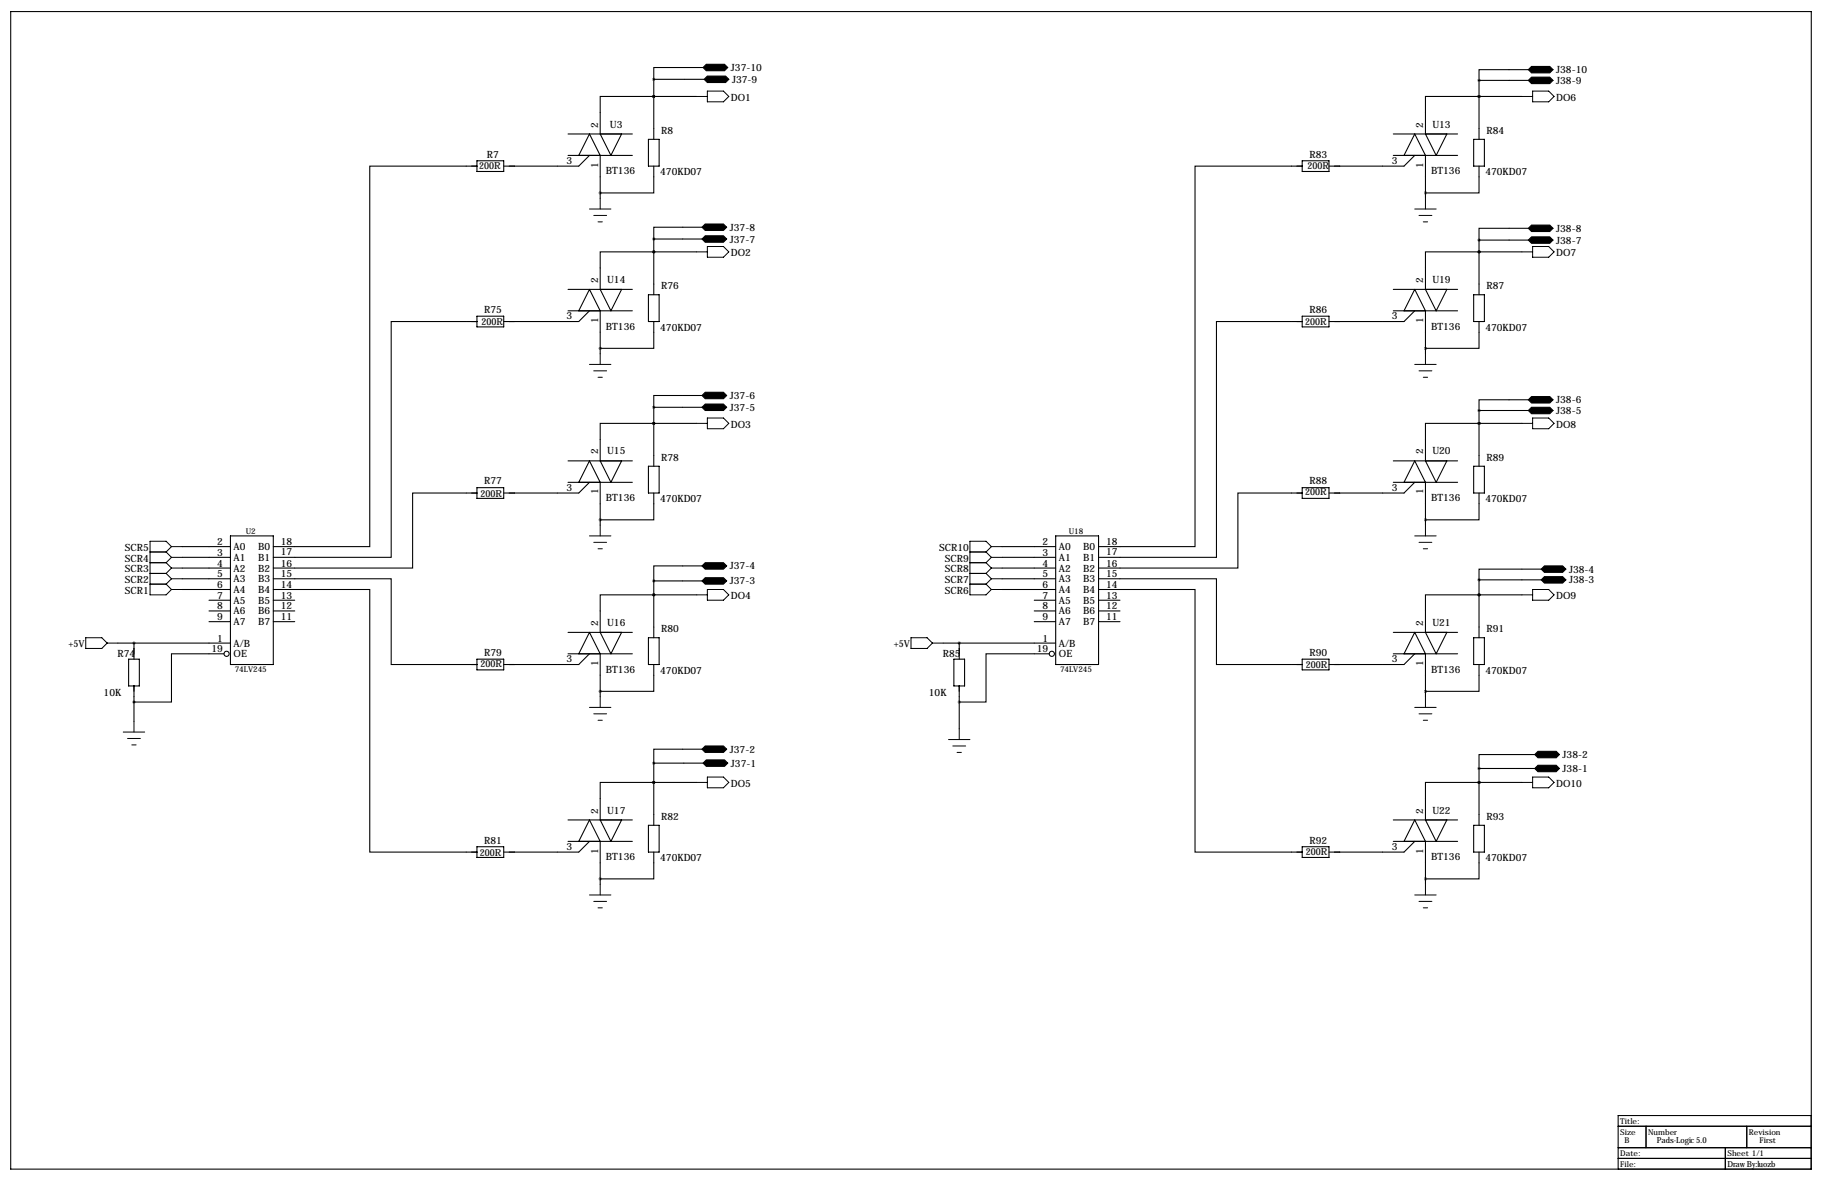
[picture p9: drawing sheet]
<svg xmlns="http://www.w3.org/2000/svg" width="432mm" height="279mm" viewBox="0 0 432 279" stroke-linecap="round" stroke-linejoin="round" font-family="sans-serif">
<g fill="none" stroke="#000" stroke-width=".25">
<path d="M2.5 2.7h426.8v274.4h-426.8zM154.9 18.8v14.2M154.9 18.8h12M166.6 16h-11.7v2.8M350.5 19.1v13.9M350.5 19.1h11.7M362.2 16.5h-11.7v2.6M113 39.4h-25.4v90.1h-22.8M113 38.1h6.4v2.5h-6.4zM134.6 36.8h15.3M134.6 31.8h15.3M137.2 36.8l2.5-5 2.5 5v10.2"/>
<path d="M139.7 36.8l-2.5 2.6h-17.8M153.7 33h2.5v6.4h-2.5zM154.9 22.9h-12.7v8.9l2.6 5 2.5-5M154.9 39.4v6.3h-12.7M154.9 22.9h.1M154.9 22.9h10.2M308.6 39.4h-25.4v90.1h-22.9M308.6 38.1h6.4v2.5h-6.4zM330.2 36.8h15.2M330.2 31.8h15.2M332.7 36.8l2.6-5 2.5 5v10.2M335.3 36.8l-2.6 2.6h-17.7"/>
<path d="M349.2 33h2.6v6.4h-2.6zM350.5 22.9h-12.7v8.9l2.6 5 2.5-5M350.5 39.4v6.3h-12.7M350.5 22.9h.1M350.5 22.9h10.2M154.9 59.7h-12.7v8.9l2.6 5.1 2.5-5.1M154.9 59.7h.1M154.9 56.6v13.2M154.9 56.6h11.5M154.9 59.7h10.2M166.4 53.8h-11.5v2.8M350.5 59.7h-12.7v8.9l2.6 5.1 2.5-5.1"/>
<path d="M350.5 59.7h.1M350.5 56.9v12.9M350.5 56.9h11.7M350.5 59.7h10.2M362.2 54.1h-11.7v2.8M113 76.2h-20.3v55.9h-27.9M113 74.9h6.4v2.6h-6.4zM134.6 73.7h15.3M134.6 68.6h15.3M137.2 73.7l2.5-5.1 2.5 5.1v10.1M139.7 73.7l-2.5 2.5h-17.8M153.7 69.8h2.5v6.4h-2.5z"/>
<path d="M154.9 76.2v6.3h-12.7M308.6 76.2h-20.3v55.9h-28M308.6 74.9h6.4v2.6h-6.4zM330.2 73.7h15.2M330.2 68.6h15.2M332.7 73.7l2.6-5.1 2.5 5.1v10.1M335.3 73.7l-2.6 2.5h-17.7M349.2 69.8h2.6v6.4h-2.6zM350.5 76.2v6.3h-12.7M154.9 96.5h11.5M154.9 96.5v14M166.4 93.7h-11.5v2.8"/>
<path d="M350.5 97.3h11.7M350.5 97.3v13.2M362.2 94.7h-11.7v2.6M113 116.8h-15.2v17.8h-33M113 115.6h6.4v2.5h-6.4zM134.6 114.3h15.3M134.6 109.2h15.3M137.2 114.3l2.5-5.1 2.5 5.1v10.2M139.7 114.3l-2.5 2.5h-17.8M153.7 110.5h2.5v6.3h-2.5zM154.9 100.3h-12.7v8.9l2.6 5.1 2.5-5.1M154.9 116.8v6.4h-12.7"/>
<path d="M154.9 100.3h.1M154.9 100.3h10.2M308.6 116.8h-15.2v17.8h-33.1M308.6 115.6h6.4v2.5h-6.4zM330.2 114.3h15.2M330.2 109.2h15.2M332.7 114.3l2.6-5.1 2.5 5.1v10.2M335.3 114.3l-2.6 2.5h-17.7M349.2 110.5h2.6v6.3h-2.6zM350.5 100.3h-12.7v8.9l2.6 5.1 2.5-5.1M350.5 116.8v6.4h-12.7M350.5 100.3h.1"/>
<path d="M350.5 100.3h10.2M43.2 129.5h11.4M43.2 132.1h11.4M43.2 134.6h11.4M43.2 137.2h11.4M43.2 139.7h11.4M54.6 127h10.2v30.5h-10.2zM64.8 137.2h27.9v20.3h20.3M64.8 139.7h22.8v62.2h25.4M154.9 137.7v13.4M154.9 137.7h11.5M166.4 134.1h-11.5v3.6"/>
<path d="M237.5 129.5h12.7M237.5 132.1h12.7M237.5 134.6h12.7M237.5 137.2h12.7M237.5 139.7h12.7M250.2 127h10.1v30.5h-10.1zM260.3 137.2h28v20.3h20.3M260.3 139.7h22.9v62.2h25.4M350.5 137.4v13.7M350.5 137.4h14.8M365.3 134.9h-14.8v2.5M27.9 152.4h26.7"/>
<path d="M30.5 156.2h2.5v6.4h-2.5zM31.7 152.4v3.8M49.5 142.2h5.1M49.5 144.8h5.1M49.5 147.3h5.1M53.1 154.9h-12.5v11.5h-8.9M64.8 142.2h5M64.8 144.8h5M64.8 147.3h5M113 156.2h6.4v2.6h-6.4zM134.6 154.9h15.3M134.6 149.9h15.3"/>
<path d="M137.2 154.9l2.5-5 2.5 5v10.2M139.7 154.9l-2.5 2.6h-17.8M153.7 151.1h2.5v6.4h-2.5zM154.9 141h-12.7v8.9l2.6 5 2.5-5M154.9 157.5v6.3h-12.7M154.9 141h.1M154.9 141h10.2M223.5 152.4h26.7M226.1 156.2h2.5v6.4h-2.5zM227.3 152.4v3.8M245.1 142.2h5.1M245.1 144.8h5.1"/>
<path d="M245.1 147.3h5.1M248.7 154.9h-15v11.5h-6.4M260.3 142.2h5.1M260.3 144.8h5.1M260.3 147.3h5.1M308.6 156.2h6.4v2.6h-6.4zM330.2 154.9h15.2M330.2 149.9h15.2M332.7 154.9l2.6-5 2.5 5v10.2M335.3 154.9l-2.6 2.6h-17.7M349.2 151.1h2.6v6.4h-2.6zM350.5 141h-12.7v8.9l2.6 5 2.5-5"/>
<path d="M350.5 157.5v6.3h-12.7M350.5 141h.1M350.5 141h10.2M31.7 162.6v8.3M166.4 177.5h-11.5v3.3M227.3 162.6v10.1M363.7 178.8h-13.2v3.3M134.6 199.4h15.3M134.6 194.3h15.3M137.2 199.4l2.5-5.1 2.5 5.1v10.1M139.7 199.4l-2.5 2.5h-17.8M153.7 195.6h2.5v6.3h-2.5z"/>
<path d="M154.9 185.4h-12.7v8.9l2.6 5.1 2.5-5.1M154.9 185.4h.1M154.9 180.8v14.8M154.9 180.8h11.7M154.9 185.4h10.2M330.2 199.4h15.2M330.2 194.3h15.2M332.7 199.4l2.6-5.1 2.5 5.1v10.1M335.3 199.4l-2.6 2.5h-17.7M349.2 195.6h2.6v6.3h-2.6zM350.5 185.4h-12.7v8.9l2.6 5.1 2.5-5.1M350.5 185.4h.1"/>
<path d="M350.5 182.1v13.5M350.5 182.1h13.2M350.5 185.4h10.2M113 200.7h6.4v2.5h-6.4zM154.9 201.9v6.4h-12.7M308.6 200.7h6.4v2.5h-6.4zM350.5 201.9v6.4h-12.7M383.5 266.9h45.7M383.5 277.1v-12.7h45.7v12.7M383.5 272h45.7M383.5 274.5h45.7M390.1 266.9v5.1"/>
<path d="M408.9 272v5.1M414 266.9v5.1"/>
<circle cx="53.7" cy="154.9" r=".61"/>
<circle cx="249.3" cy="154.9" r=".61"/>
</g>
<g fill="#000" stroke="#000" stroke-width=".25">
<path d="M166.6 16l.8-.8h4.3l.8 .8-.8 .8h-4.3zM167.6 18h4.4l.7 .8-.7 .8h-4.4l-.7-.8zM362.2 19.1l.8-.8h4.3l.7 .8-.7 .7h-4.3zM362.2 16.5l.8-.8h4.3l.7 .8-.7 .8h-4.3zM166.4 56.6l.7-.7h4.3l.8 .7-.8 .8h-4.3zM167.1 53.1h4.3l.8 .7-.8 .8h-4.3l-.7-.8zM362.2 56.9l.8-.8h4.3l.7 .8-.7 .8h-4.3zM362.2 54.1l.8-.8h4.3l.7 .8-.7 .8h-4.3zM166.4 96.5l.7-.7h4.3l.8 .7-.8 .8h-4.3zM166.4 93.7l.7-.7h4.3l.8 .7-.8 .8h-4.3zM362.2 97.3l.8-.8h4.3l.7 .8-.7 .7h-4.3zM362.2 94.7l.8-.7h4.3l.7 .7-.7 .8h-4.3z"/>
<path d="M166.4 137.7l.7-.8h4.3l.8 .8-.8 .7h-4.3zM166.4 134.1l.7-.8h4.3l.8 .8-.8 .8h-4.3zM365.3 137.4l.7-.7h4.3l.8 .7-.8 .8h-4.3zM365.3 134.9l.7-.8h4.3l.8 .8-.8 .7h-4.3zM166.4 177.5l.7-.7h4.3l.8 .7-.8 .8h-4.3zM364.5 178.1h4.3l.8 .7-.8 .8h-4.3l-.8-.8zM167.4 180.1h4.3l.8 .7-.8 .8h-4.3l-.8-.8zM364.5 181.4h4.3l.8 .7-.8 .8h-4.3l-.8-.8z"/>
</g>
<g fill="none" stroke="#000" stroke-width=".24">
<path d="M165.1 22.9h2.5M167.6 21.6h3.8l1.3 1.3-1.3 1.2h-3.8zM360.7 22.9h2.5M363.2 21.6h3.8l1.3 1.3-1.3 1.2h-3.8zM139.7 49.5h5.1M140.7 51.1h3.1M141.7 52.6h1M142.2 47v2.5M165.1 59.7h2.5M167.6 58.4h3.8l1.3 1.3-1.3 1.3h-3.8zM335.3 49.5h5.1M336.3 51.1h3"/>
<path d="M337.3 52.6h1M337.8 47v2.5M360.7 59.7h2.5M363.2 58.4h3.8l1.3 1.3-1.3 1.3h-3.8zM139.7 86.4h5.1M140.7 87.9h3.1M141.7 89.4h1M142.2 83.8v2.6M167.6 99.1h3.8l1.3 1.2-1.3 1.3h-3.8zM335.3 86.4h5.1M336.3 87.9h3M337.3 89.4h1"/>
<path d="M337.8 83.8v2.6M363.2 99.1h3.8l1.3 1.2-1.3 1.3h-3.8zM165.1 100.3h2.5M360.7 100.3h2.5M35.6 130.8h3.8M35.6 133.3h3.8M35.6 135.9h3.8M35.6 138.4h3.8M39.4 130.8l1.2 1.3M39.4 133.3l1.2 1.3M39.4 135.9l1.2 1.3M39.4 138.4l1.2 1.3"/>
<path d="M40.6 137.2l-1.2 1.2M40.6 129.5l-1.2-1.2h-3.8v12.7h3.8l1.2-1.3M40.6 139.7h2.6M40.6 129.5h2.6M40.6 129.5l-1.2 1.3M40.6 132.1h2.6M40.6 132.1l-1.2 1.2M40.6 134.6h2.6M40.6 134.6l-1.2 1.3M40.6 137.2h2.6M139.7 127h5.1M140.7 128.5h3.1"/>
<path d="M141.7 130h1M142.2 124.5v2.5M167.6 139.7h3.8l1.3 1.3-1.3 1.2h-3.8zM229.9 130.8h3.8M229.9 133.3h3.8M229.9 135.9h3.8M229.9 138.4h3.8M233.7 130.8l1.2 1.3M233.7 133.3l1.2 1.3M233.7 135.9l1.2 1.3M233.7 138.4l1.2 1.3M234.9 129.5l-1.2-1.2h-3.8v12.7h3.8l1.2-1.3"/>
<path d="M234.9 139.7h2.6M234.9 129.5h2.6M234.9 132.1h2.6M234.9 134.6h2.6M234.9 137.2h2.6M234.9 129.5l-1.2 1.3M234.9 132.1l-1.2 1.2M234.9 134.6l-1.2 1.3M234.9 137.2l-1.2 1.2M335.3 127h5.1M336.3 128.5h3M337.3 130h1"/>
<path d="M337.8 124.5v2.5M363.2 139.7h3.8l1.3 1.3-1.3 1.2h-3.8zM20.3 151.1h3.8l1.3 1.3-1.3 1.3h-3.8zM25.4 152.4h2.5M165.1 141h2.5M215.9 151.1h3.8l1.3 1.3-1.3 1.3h-3.8zM221 152.4h2.5M360.7 141h2.5M29.2 173.5h5.1M30.2 175h3.1M31.2 176.5h1.1M31.7 170.9v2.6"/>
<path d="M139.7 167.6h5.1M140.7 169.2h3.1M141.7 170.7h1M142.2 165.1v2.5M224.8 175.3h5.1M225.8 176.8h3.1M226.8 178.3h1M227.3 172.7v2.6M335.3 167.6h5.1M336.3 169.2h3M337.3 170.7h1M337.8 165.1v2.5"/>
<path d="M165.1 185.4h2.5M167.6 184.1h3.8l1.3 1.3-1.3 1.3h-3.8zM360.7 185.4h2.5M363.2 184.1h3.8l1.3 1.3-1.3 1.3h-3.8zM139.7 212.1h5.1M140.7 213.6h3.1M141.7 215.1h1M142.2 209.5v2.6M335.3 212.1h5.1M336.3 213.6h3M337.3 215.1h1M337.8 209.5v2.6"/>
</g>
<path d="M142.2 45.7a.05 .05 0 0 0 .1 0 .05 .05 0 0 0-.1 0zM154.9 22.9a.05 .05 0 0 0 .1 0 .05 .05 0 0 0-.1 0zM31.7 152.4a.05 .05 0 0 0 .1 0 .05 .05 0 0 0-.1 0zM142.2 82.6a.05 .05 0 0 0 .1 0 .05 .05 0 0 0-.1 0zM154.9 59.7a.05 .05 0 0 0 .1 0 .05 .05 0 0 0-.1 0zM142.2 123.2a.05 .05 0 0 0 .1 0 .05 .05 0 0 0-.1 0zM154.9 100.3a.05 .05 0 0 0 .1 0 .05 .05 0 0 0-.1 0zM142.2 163.8a.05 .05 0 0 0 .1 0 .05 .05 0 0 0-.1 0zM154.9 141a.05 .05 0 0 0 .1 0 .05 .05 0 0 0-.1 0zM142.2 208.3a.05 .05 0 0 0 .1 0 .05 .05 0 0 0-.1 0zM154.9 185.4a.05 .05 0 0 0 .1 0 .05 .05 0 0 0-.1 0zM227.3 152.4a.05 .05 0 0 0 .1 0 .05 .05 0 0 0-.1 0zM31.7 166.4a.05 .05 0 0 0 .1 0 .05 .05 0 0 0-.1 0zM227.3 166.4a.05 .05 0 0 0 .1 0 .05 .05 0 0 0-.1 0zM154.9 100.3a.05 .05 0 0 0 .1 0 .05 .05 0 0 0-.1 0zM154.9 96.5a.05 .05 0 0 0 .1 0 .05 .05 0 0 0-.1 0zM154.9 185.4a.05 .05 0 0 0 .1 0 .05 .05 0 0 0-.1 0zM154.9 180.8a.05 .05 0 0 0 .1 0 .05 .05 0 0 0-.1 0zM154.9 22.9a.05 .05 0 0 0 .1 0 .05 .05 0 0 0-.1 0zM154.9 18.8a.05 .05 0 0 0 .1 0 .05 .05 0 0 0-.1 0zM154.9 56.6a.05 .05 0 0 0 .1 0 .05 .05 0 0 0-.1 0zM154.9 59.7a.05 .05 0 0 0 .1 0 .05 .05 0 0 0-.1 0zM154.9 141a.05 .05 0 0 0 .1 0 .05 .05 0 0 0-.1 0zM154.9 137.7a.05 .05 0 0 0 .1 0 .05 .05 0 0 0-.1 0z" fill="#000" stroke="#000" stroke-width=".63"/>
<g font-size="2.4">
<text x="173.2" y="16.8">J37-10</text>
<text x="368.8" y="17.3">J38-10</text>
<text x="173.2" y="23.9">DO1</text>
<text x="173.5" y="19.6">J37-9</text>
<text x="368.8" y="19.9">J38-9</text>
<text x="368.8" y="23.9">DO6</text>
<text x="141.7" y="30.2" transform="rotate(-90 141.7 30.2)">2</text>
<text x="144.6" y="30.2">U3</text>
<text x="156.7" y="31.8">R8</text>
<text x="337.3" y="30.2" transform="rotate(-90 337.3 30.2)">2</text>
<text x="339.5" y="30.2">U13</text>
<text x="352.3" y="31.8">R84</text>
<text x="115.4" y="37.3">R7</text>
<text x="134.3" y="38.9">3</text>
<text x="141.7" y="39.7" transform="rotate(-90 141.7 39.7)">1</text>
<text x="143.6" y="41.3">BT136</text>
<text x="156.5" y="41.5">470KD07</text>
<text x="310.3" y="37.3">R83</text>
<text x="329.9" y="38.9">3</text>
<text x="337.3" y="39.7" transform="rotate(-90 337.3 39.7)">1</text>
<text x="339.2" y="41.3">BT136</text>
<text x="352" y="41.5">470KD07</text>
<text x="173" y="57.5">J37-7</text>
<text x="173" y="54.7">J37-8</text>
<text x="368.8" y="57.7">J38-7</text>
<text x="368.8" y="54.9">J38-8</text>
<text x="173.2" y="60.7">DO2</text>
<text x="368.8" y="60.7">DO7</text>
<text x="141.7" y="67.1" transform="rotate(-90 141.7 67.1)">2</text>
<text x="143.9" y="67.1">U14</text>
<text x="156.7" y="68.6">R76</text>
<text x="337.3" y="67.1" transform="rotate(-90 337.3 67.1)">2</text>
<text x="339.5" y="67.1">U19</text>
<text x="352.3" y="68.6">R87</text>
<text x="114.7" y="74.2">R75</text>
<text x="134.3" y="75.7">3</text>
<text x="141.7" y="76.5" transform="rotate(-90 141.7 76.5)">1</text>
<text x="310.3" y="74.2">R86</text>
<text x="329.9" y="75.7">3</text>
<text x="337.3" y="76.5" transform="rotate(-90 337.3 76.5)">1</text>
<text x="143.6" y="78.1">BT136</text>
<text x="156.5" y="78.4">470KD07</text>
<text x="339.2" y="78.1">BT136</text>
<text x="352" y="78.4">470KD07</text>
<text x="173" y="94.6">J37-6</text>
<text x="368.8" y="95.6">J38-6</text>
<text x="173" y="97.4">J37-5</text>
<text x="173.2" y="101.3">DO3</text>
<text x="368.8" y="98.1">J38-5</text>
<text x="368.8" y="101.3">DO8</text>
<text x="141.7" y="107.7" transform="rotate(-90 141.7 107.7)">2</text>
<text x="143.9" y="107.7">U15</text>
<text x="337.3" y="107.7" transform="rotate(-90 337.3 107.7)">2</text>
<text x="339.5" y="107.7">U20</text>
<text x="156.7" y="109.2">R78</text>
<text x="352.3" y="109.2">R89</text>
<text x="114.7" y="114.8">R77</text>
<text x="134.3" y="116.3">3</text>
<text x="141.7" y="117.2" transform="rotate(-90 141.7 117.2)">1</text>
<text x="143.6" y="118.8">BT136</text>
<text x="156.5" y="119">470KD07</text>
<text x="310.3" y="114.8">R88</text>
<text x="329.9" y="116.3">3</text>
<text x="337.3" y="117.2" transform="rotate(-90 337.3 117.2)">1</text>
<text x="339.2" y="118.8">BT136</text>
<text x="352" y="119">470KD07</text>
<text x="29.6" y="130.6">SCR5</text>
<text x="51.5" y="129.2">2</text>
<text x="51.5" y="131.7">3</text>
<text x="55.4" y="130.4">A0</text>
<text x="61.2" y="130.4">B0</text>
<text x="66.5" y="129.2">18</text>
<text x="66.5" y="131.6">17</text>
<text x="222.6" y="130.6">SCR10</text>
<text x="247.1" y="129.2">2</text>
<text x="247.1" y="131.7">3</text>
<text x="251" y="130.4">A0</text>
<text x="256.7" y="130.4">B0</text>
<text x="262.1" y="129.2">18</text>
<text x="262.1" y="131.6">17</text>
<text x="29.6" y="133.1">SCR4</text>
<text x="29.6" y="135.6">SCR3</text>
<text x="51.5" y="134.3">4</text>
<text x="51.5" y="136.8">5</text>
<text x="55.4" y="132.9">A1</text>
<text x="55.4" y="135.5">A2</text>
<text x="55.4" y="138">A3</text>
<text x="61.2" y="132.9">B1</text>
<text x="61.2" y="135.5">B2</text>
<text x="61.2" y="138">B3</text>
<text x="66.5" y="134.3">16</text>
<text x="66.5" y="136.8">15</text>
<text x="173" y="134.9">J37-4</text>
<text x="223.9" y="133.1">SCR9</text>
<text x="223.9" y="135.6">SCR8</text>
<text x="247.1" y="134.3">4</text>
<text x="247.1" y="136.8">5</text>
<text x="251" y="132.9">A1</text>
<text x="251" y="135.5">A2</text>
<text x="251" y="138">A3</text>
<text x="256.7" y="132.9">B1</text>
<text x="256.7" y="135.5">B2</text>
<text x="256.7" y="138">B3</text>
<text x="262.1" y="134.3">16</text>
<text x="262.1" y="136.8">15</text>
<text x="371.9" y="135.7">J38-4</text>
<text x="29.6" y="138.2">SCR2</text>
<text x="29.6" y="140.7">SCR1</text>
<text x="51.5" y="139.3">6</text>
<text x="51.5" y="141.9">7</text>
<text x="55.4" y="140.5">A4</text>
<text x="55.4" y="143.1">A5</text>
<text x="61.2" y="140.5">B4</text>
<text x="61.2" y="143.1">B5</text>
<text x="66.5" y="139.3">14</text>
<text x="66.5" y="141.9">13</text>
<text x="173" y="138.5">J37-3</text>
<text x="173.2" y="142">DO4</text>
<text x="223.9" y="138.2">SCR7</text>
<text x="223.9" y="140.7">SCR6</text>
<text x="247.1" y="139.3">6</text>
<text x="247.1" y="141.9">7</text>
<text x="251" y="140.5">A4</text>
<text x="251" y="143.1">A5</text>
<text x="256.7" y="140.5">B4</text>
<text x="256.7" y="143.1">B5</text>
<text x="262.1" y="139.3">14</text>
<text x="262.1" y="141.9">13</text>
<text x="368.8" y="142">DO9</text>
<text x="371.9" y="138.2">J38-3</text>
<text x="51.5" y="144.4">8</text>
<text x="51.5" y="146.8">9</text>
<text x="55.4" y="145.6">A6</text>
<text x="55.4" y="148.2">A7</text>
<text x="61.2" y="145.6">B6</text>
<text x="61.2" y="148.2">B7</text>
<text x="66.5" y="144.4">12</text>
<text x="66.5" y="147">11</text>
<text x="141.7" y="148.3" transform="rotate(-90 141.7 148.3)">2</text>
<text x="143.9" y="148.3">U16</text>
<text x="156.7" y="149.9">R80</text>
<text x="247.1" y="144.4">8</text>
<text x="247.1" y="146.8">9</text>
<text x="251" y="145.6">A6</text>
<text x="251" y="148.2">A7</text>
<text x="256.7" y="145.6">B6</text>
<text x="256.7" y="148.2">B7</text>
<text x="262.1" y="144.4">12</text>
<text x="262.1" y="147">11</text>
<text x="337.3" y="148.3" transform="rotate(-90 337.3 148.3)">2</text>
<text x="339.5" y="148.3">U21</text>
<text x="352.3" y="149.9">R91</text>
<text x="27.9" y="155.6">R74</text>
<text x="50.1" y="154.6">19</text>
<text x="51.5" y="152">1</text>
<text x="55.4" y="155.8">OE</text>
<text x="55.4" y="153.2">A/B</text>
<text x="114.7" y="155.4">R79</text>
<text x="223.4" y="155.6">R85</text>
<text x="245.7" y="154.6">19</text>
<text x="247.1" y="152">1</text>
<text x="251" y="155.8">OE</text>
<text x="251" y="153.2">A/B</text>
<text x="310.3" y="155.4">R90</text>
<text x="134.3" y="157">3</text>
<text x="141.7" y="157.8" transform="rotate(-90 141.7 157.8)">1</text>
<text x="143.6" y="159.4">BT136</text>
<text x="156.5" y="159.6">470KD07</text>
<text x="329.9" y="157">3</text>
<text x="337.3" y="157.8" transform="rotate(-90 337.3 157.8)">1</text>
<text x="339.2" y="159.4">BT136</text>
<text x="352" y="159.6">470KD07</text>
<text x="24.6" y="164.9">10K</text>
<text x="220.1" y="164.9">10K</text>
<text x="173" y="178.4">J37-2</text>
<text x="370.3" y="179.6">J38-2</text>
<text x="173.2" y="181.7">J37-1</text>
<text x="370.3" y="182.9">J38-1</text>
<text x="173.2" y="186.4">DO5</text>
<text x="368.8" y="186.4">DO10</text>
<text x="141.7" y="192.8" transform="rotate(-90 141.7 192.8)">2</text>
<text x="143.9" y="192.8">U17</text>
<text x="156.7" y="194.3">R82</text>
<text x="337.3" y="192.8" transform="rotate(-90 337.3 192.8)">2</text>
<text x="339.5" y="192.8">U22</text>
<text x="352.3" y="194.3">R93</text>
<text x="114.7" y="199.9">R81</text>
<text x="134.3" y="201.4">3</text>
<text x="141.7" y="202.3" transform="rotate(-90 141.7 202.3)">1</text>
<text x="143.6" y="203.8">BT136</text>
<text x="310.3" y="199.9">R92</text>
<text x="329.9" y="201.4">3</text>
<text x="337.3" y="202.3" transform="rotate(-90 337.3 202.3)">1</text>
<text x="339.2" y="203.8">BT136</text>
<text x="156.5" y="204.1">470KD07</text>
<text x="352" y="204.1">470KD07</text>
</g>
<g font-size="2.3">
<text x="113.6" y="40">200R</text>
<text x="309.8" y="40">200R</text>
<text x="114.1" y="77.1">200R</text>
<text x="309.3" y="77">200R</text>
<text x="113.9" y="117.7">200R</text>
<text x="309.3" y="117.3">200R</text>
<text x="16.2" y="153.4">+5V</text>
<text x="211.8" y="153.4">+5V</text>
<text x="113.9" y="158">200R</text>
<text x="309.4" y="158.2">200R</text>
<text x="113.7" y="202.7">200R</text>
<text x="309.4" y="202.6">200R</text>
</g>
<g font-size="2">
<text x="392.6" y="271">Pads-Logic 5.0</text>
<text x="409.4" y="276.6">Draw By:luozb</text>
</g>
<g font-size="1.9">
<text x="58.2" y="126.5">U2</text>
<text x="253.3" y="126.5">U18</text>
<text x="55.6" y="159.3">74LV245</text>
<text x="251.2" y="159.3">74LV245</text>
<text x="384" y="266.4">Title:</text>
<text x="384" y="268.9">Size</text>
<text x="390.6" y="268.9">Number</text>
<text x="414.5" y="268.9">Revision</text>
<text x="384" y="274">Date:</text>
<text x="385" y="271">B</text>
<text x="409.4" y="274">Sheet 1/1</text>
<text x="417" y="271">First</text>
<text x="384" y="276.6">File:</text>
</g>
</svg>
